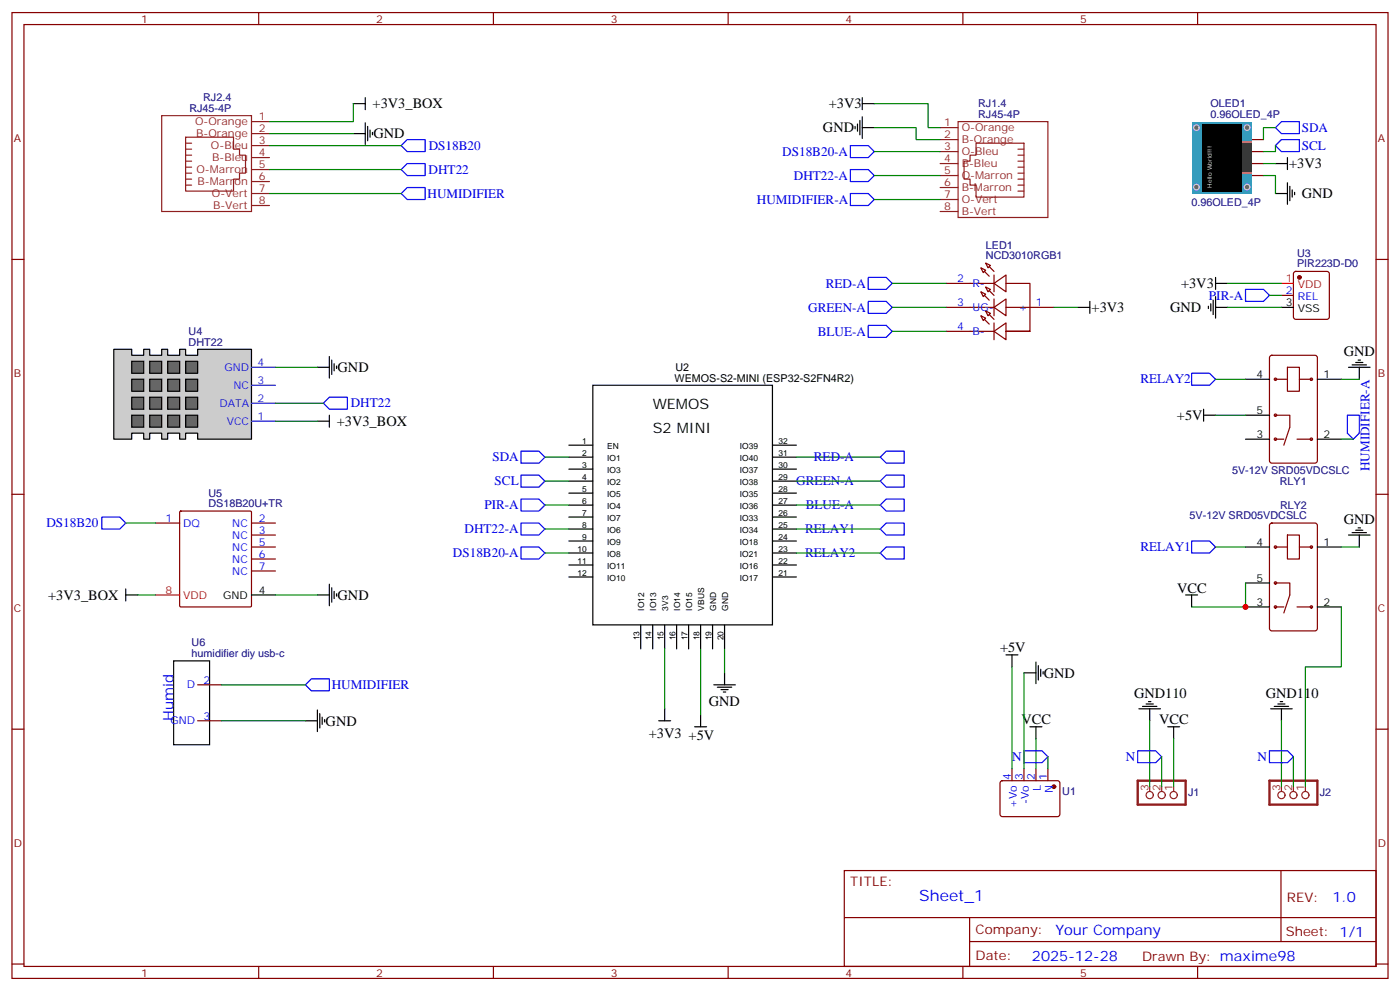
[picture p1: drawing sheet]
<svg xmlns="http://www.w3.org/2000/svg" width="412mm" height="292mm" viewBox="0 0 412 292" stroke-linecap="round" stroke-linejoin="round" font-family="sans-serif">
<g fill="none" stroke="#870000" stroke-width=".35">
<path d="M3.5 3.7h405.4v284.3h-405.4zM7.1 7.2h398.2v277.3h-398.2zM76.2 3.7v3.5M145.3 3.7v3.5M214.5 3.7v3.5M283.6 3.7v3.5M352.8 3.7v3.5M368.7 41.1h3.5M368.7 44.6h3.5M368.7 48.2h3.5M368.7 51.7h3.5M3.5 76.4h3.6"/>
<path d="M405.3 76.4h3.6M3.5 145.5h3.6M405.3 145.5h3.6M3.5 214.7h3.6M405.3 214.7h3.6M248.7 256.3h156.6v28.2h-156.6zM377.3 256.3v20.9M248.7 270.1h156.5M285.6 277.2h119.6M285.6 270.1v14.2M3.5 283.8h3.6M76.2 284.5v3.5"/>
<path d="M145.3 284.5v3.5M214.5 284.5v3.5M283.6 284.5v3.5M352.8 284.5v3.5M405.3 283.8h3.6"/>
</g>
<g fill="none" stroke="#000" stroke-width=".35">
<path d="M174.6 113.4h52.9v70.6h-52.9zM167.6 131.1h7M167.6 134.6h7M167.6 138.1h7M227.5 131.1h7.1M227.5 134.6h7.1M227.5 138.1h7.1M167.6 141.6h7M167.6 152.2h7M167.6 148.7h7M167.6 145.2h7M167.6 155.8h7"/>
<path d="M167.6 159.3h7M227.5 141.6h7.1M227.5 152.2h7.1M227.5 148.7h7.1M227.5 145.2h7.1M227.5 155.8h7.1M227.5 159.3h7.1M167.6 162.8h7M167.6 166.3h7M167.6 169.9h7M227.5 162.8h7.1M227.5 166.3h7.1"/>
<path d="M227.5 169.9h7.1M188.7 184v7M192.3 184v7M195.8 184v7M199.3 184v7M202.8 184v7M206.4 184v7M209.9 184v7M213.4 184v7"/>
</g>
<path d="M351 35.8h17.7v21.2h-17.7z" fill="#39f"/>
<g fill="#666" stroke="#ccc" stroke-width=".35">
<circle cx="367.3" cy="55.1" r=".81"/>
<circle cx="367.3" cy="37.6" r=".81"/>
<circle cx="352.4" cy="55.1" r=".81"/>
<circle cx="352.4" cy="37.6" r=".81"/>
</g>
<path d="M365.8 41.6h2.9v9.6h-2.9z" fill="#fff"/>
<g fill="#fc0">
<path d="M365.8 50.6h2.9v.5h-2.9z"/>
<path d="M365.8 41.7h2.9v.5h-2.9z"/>
</g>
<path d="M365.8 42.2h2.9v8.3h-2.9z" fill="#333"/>
<path d="M354.2 36.5h11.7v19.8h-11.7z" fill="#000"/>
<g fill="none" stroke="#870000" stroke-width=".35">
<path d="M377.5 87h3.5M381.2 80.1l.5-.2h9.2l.5 .2 .2 .5v12.7l-.3 .5-.4 .2h-9.2l-.5-.2-.2-.5v-12.7zM374.2 104.8l.4-.2h12.7l.7 .4 .1 30.6-.5 .7h-13l-.6-.4-.1-30.6zM375.7 111.7h3.5M379.2 108.1h3.6v7.1h-3.6zM382.8 111.7h3.5M386.3 112a.35 .35 0 0 1-.3-.5 .35 .35 0 0 1 .5-.1 .35 .35 0 0 1 0 .6h-.2M375.7 122.2h4.2v3.6l-1.7 5.3M375.7 129.3h2.5M382.1 129.3h4.2M386.3 129.6a.35 .35 0 0 1-.3-.4 .35 .35 0 0 1 .5-.2 .35 .35 0 0 1 0 .6h-.2M374.2 154.2l.4-.2h12.7l.7 .4 .1 30.6-.5 .7h-13l-.6-.4-.1-30.6z"/>
<path d="M379.2 157.5h3.6v7.1h-3.6zM375.7 171.6h4.2v3.6l-1.7 5.2M375.7 161h3.5M375.7 178.7h2.5M382.1 178.7h4.2M382.8 161h3.5M386.3 161.4a.35 .35 0 0 1-.3-.5 .35 .35 0 0 1 .5-.1 .35 .35 0 0 1 0 .5l-.2 .1M386.3 179a.35 .35 0 0 1-.3-.4 .35 .35 0 0 1 .5-.2 .35 .35 0 0 1 0 .6h-.2M294.8 230l.5-.2 16.5 .1 .4 .6-.1 9.5-.6 .4h-16.5l-.4-.7v-9.2zM298.1 226.3v3.5M301.6 226.3v3.5M305.2 226.3v3.5"/>
<path d="M308.7 226.3v3.5"/>
<circle cx="375.7" cy="111.7" r=".35"/>
<circle cx="375.7" cy="122.2" r=".35"/>
<circle cx="375.7" cy="129.3" r=".35"/>
<circle cx="375.7" cy="178.7" r=".35"/>
<circle cx="375.7" cy="171.6" r=".35"/>
<circle cx="375.7" cy="161" r=".35"/>
</g>
<g fill="#870000" stroke="#870000" stroke-width=".35">
<circle cx="310.4" cy="231.6" r=".53"/>
<circle cx="382.8" cy="81.7" r=".53"/>
</g>
<g fill="none" stroke="#000" stroke-width=".35">
<path d="M251.9 37.2v.7M252.6 36.5v2.1M253.3 35.5v4.2M254 30.5h3.5M254 28.8v3.5M254 34.4v6.3M254 37.6h3.5M375.7 57h3.5M375.7 48.2h3.5M379.2 46.4v3.5M379.2 53.8v6.3M379.9 54.9v4.2"/>
<path d="M380.6 55.9v2.1M381.4 56.6v.7M356 90.1v.7M356.7 89.4v2.1M357.4 88.4v4.2M358.1 90.5h3.5M358.1 83.4h3.5M358.1 81.7v3.5M358.1 87.3v6.4M377.5 90.5h3.5M366.9 111.7h7M388.1 111.7h7"/>
<path d="M397.2 108.1h6.4M398.3 107.4h4.2M399.3 106.7h2.2M400 106h.8M400.4 108.1v3.6M354.5 122.2h3.6M354.5 120.5v3.5M366.9 129.3h7M366.9 122.2h7M388.1 129.3h7M397.2 157.5h6.4M398.3 156.8h4.2"/>
<path d="M399.3 156.1h2.2M400 155.4h.8M400.4 157.5v3.5M349.2 175.2h3.6M351 175.2v3.5M366.9 161h7M366.9 178.7h7M366.9 171.6h7M388.1 161h7M388.1 178.7h7M213.4 198.1v3.5M296.3 192.8h3.6"/>
<path d="M298.1 192.8v3.5M301.6 198.1h3.6M305.2 194.9v6.4M305.9 196v4.2M306.6 197v2.1M307.3 197.7v.7M194 212.2h3.6M195.8 208.7v3.5M204.6 214h3.5M206.4 210.4v3.6M210.3 201.6h6.3M211.3 202.3h4.2"/>
<path d="M212.4 203h2.1M213.1 203.7h.7M303.4 214h3.5M305.2 214v3.5M335.5 208.7h6.3M336.5 208h4.3M337.6 207.3h2.1M338.3 206.6h.7M338.7 208.7v3.5M344 214h3.5M345.7 214v3.5M374.3 208.7h6.3"/>
<path d="M375.4 208h4.2M376.4 207.3h2.1M377.1 206.6h.7M377.5 208.7v3.5"/>
</g>
<path d="M335.1 229.8h14.1v7.1h-14.1zM373.9 229.8h14.2v7.1h-14.2z" fill="none" stroke="#8c2424" stroke-width=".71"/>
<g fill="none" stroke="#8c2424" stroke-width=".35">
<path d="M276.9 37.6h5.3M282.2 35.8h26.5v28.2h-26.5zM276.9 41.1h5.3M276.9 44.6h5.3M276.9 48.2h5.3M276.9 51.7h5.3M276.9 55.2h5.3M276.9 58.7h5.3M287.5 42.2h14.1v15.8h-14.1v-3.5h-1.7v-1.8h-1.8v-5.3h1.8v-1.7h1.7zM299.9 43.9h1.7M299.9 45.7h1.7M299.9 47.4h1.7"/>
<path d="M299.9 49.2h1.7M299.9 51h1.7M299.9 52.7h1.7M299.9 54.5h1.7M299.9 56.3h1.7M276.9 62.3h5.3M338.7 231.6v1.4M342.2 231.6v1.4M345.7 231.6v1.4M377.5 231.6v1.4M381 231.6v1.4M384.5 231.6v1.4"/>
<circle cx="338.7" cy="234.1" r="1.06"/>
<circle cx="342.2" cy="234.1" r="1.06"/>
<circle cx="345.7" cy="234.1" r="1.06"/>
<circle cx="377.5" cy="234.1" r="1.06"/>
<circle cx="381" cy="234.1" r="1.06"/>
<circle cx="384.5" cy="234.1" r="1.06"/>
</g>
<g fill="none" stroke="#008700" stroke-width=".35">
<path d="M257.5 30.5h15.9v7.1h3.5M257.5 37.6h12.4v3.5h7M375.7 37.6h-3.5v3.5M257.5 58.7h19.4M372.2 51.7h3.5v5.3M372.2 48.2h3.5M375.7 42.9v1.7h-3.5M361.6 83.4h15.9M361.6 90.5h15.9M373.9 87h3.6M358.1 111.7h8.8M395.1 111.7h5.3"/>
<path d="M160.5 134.6h7.1M358.1 122.2h8.8M395.1 129.3h3.5M160.5 141.6h7.1M160.5 148.7h7.1M234.6 155.8h24.7M234.6 162.8h24.7M358.1 161h8.8M366.9 171.6v7.1h-15.9M395.1 178.7v17.6h-10.6v35.3M395.1 161h5.3M195.8 191v17.7"/>
<path d="M206.4 191v19.4M213.4 191v7.1M298.1 196.3v30M301.6 198.1v28.2M305.2 217.5v8.8M338.7 212.2v19.4M345.7 217.5v14.1M377.5 212.2v19.4M308.7 222.8v3.5M342.2 222.8v8.8M381 222.8v8.8"/>
</g>
<g fill="none" stroke="#00f" stroke-width=".35">
<path d="M377.5 35.8h5.3v3.5h-5.3l-1.8-1.7zM250.5 57h5.3l1.7 1.7-1.7 1.8h-5.3zM377.5 41.1h5.3v3.5h-5.3l-1.8-1.7zM366.9 85.2h5.3l1.7 1.8-1.7 1.7h-5.3zM351 109.9h5.3l1.8 1.8-1.8 1.7h-5.3zM153.5 132.8h5.2l1.8 1.8-1.8 1.7h-5.2zM153.5 139.9h5.2l1.8 1.7-1.8 1.8h-5.2zM396.9 122.2h3.5v5.3l-1.8 1.8-1.7-1.8zM153.5 146.9h5.2l1.8 1.8-1.8 1.8h-5.2zM261.1 154h5.2v3.5h-5.2l-1.8-1.7zM351 159.3h5.3l1.8 1.7-1.8 1.8h-5.3zM259.3 162.8l1.8-1.8h5.2v3.6h-5.2z"/>
<path d="M301.6 221h5.3l1.8 1.8-1.8 1.7h-5.3zM335.1 221h5.3l1.8 1.8-1.8 1.7h-5.3zM373.9 221h5.3l1.8 1.8-1.8 1.7h-5.3z"/>
</g>
<path d="M377.5 83.4h3.5" fill="none" stroke="#f00" stroke-width=".35"/>
<path d="M33.5 102.8h5.3v1.8h3.5v-1.8h1.8v1.8h3.5v-1.8h1.8v1.8h3.5v-1.8h1.8v1.8h3.5v-1.8h15.9v26.5h-15.9v-1.8h-3.5v1.8h-1.8v-1.8h-3.5v1.8h-1.8v-1.8h-3.5v1.8h-1.8v-1.8h-3.5v1.8h-5.3z" fill="#ccc" stroke="#000" stroke-width=".35"/>
<g fill="#666" stroke="#000" stroke-width=".35">
<path d="M38.8 122.2h3.5v3.6h-3.5z"/>
<path d="M38.8 116.9h3.5v3.6h-3.5z"/>
<path d="M38.8 111.7h3.5v3.5h-3.5z"/>
<path d="M44.1 122.2h3.5v3.6h-3.5z"/>
<path d="M44.1 116.9h3.5v3.6h-3.5z"/>
<path d="M44.1 111.7h3.5v3.5h-3.5z"/>
<path d="M49.4 122.2h3.5v3.6h-3.5z"/>
<path d="M49.4 116.9h3.5v3.6h-3.5z"/>
<path d="M49.4 111.7h3.5v3.5h-3.5z"/>
<path d="M54.7 122.2h3.5v3.6h-3.5z"/>
<path d="M54.7 116.9h3.5v3.6h-3.5z"/>
<path d="M54.7 111.7h3.5v3.5h-3.5z"/>
<path d="M38.8 106.4h3.5v3.5h-3.5z"/>
<path d="M44.1 106.4h3.5v3.5h-3.5z"/>
<path d="M49.4 106.4h3.5v3.5h-3.5z"/>
<path d="M54.7 106.4h3.5v3.5h-3.5z"/>
</g>
<path d="M74.1 118.7h7M74.1 113.4h7M74.1 108.1h7M74.1 124h7" fill="none" stroke="#30c" stroke-width=".35"/>
<g fill="none" stroke="#870000" stroke-width=".35">
<path d="M288.9 78.8l1.4 .8-.7 .7zM290.3 77.4l1.4 .7-.7 .7zM278.7 97.5h14.1M278.7 90.5h14.1M278.7 83.4h14.1M288.9 93l1.4 .7-.7 .7zM288.9 85.9l1.4 .7-.7 .7zM290.3 91.5l1.4 .8-.7 .7zM290.3 84.5l1.4 .7-.7 .7zM292.8 97.5l3.5-2.4v4.9zM292.8 90.5l3.5-2.5v5zM292.8 83.4l3.5-2.4v4.9z"/>
<path d="M292.8 81v4.9M292.8 88v5M292.8 95.1v4.9M296.3 83.4h7.1v14.1h-7.1h7.1M296.3 90.5h14.1M45.9 154h7M53 150.6l.3-.1h20.4l.3 .1 .1 27.7-.2 .3-20.6 .1-.3-.2zM74.1 154h7M74.1 157.5h7M74.1 161h7M74.1 164.6h7M74.1 168.1h7"/>
<path d="M58.2 212.2h7.1M58.2 201.6h7.1"/>
</g>
<g fill="none" stroke="#000" stroke-width=".35">
<path d="M104.1 39.3h3.5M104.1 30.5h3.5M107.6 28.8v3.5M107.6 36.2v6.3M108.3 37.2v4.3M109 38.3v2.1M109.7 39v.7M317.5 90.5h3.5M321 88.7v3.6M93.5 108.1h3.5M97 105v6.3M97.7 106v4.2"/>
<path d="M98.4 107.1v2.1M99.1 107.8v.7M93.5 124h3.5M97 122.2v3.6M37 175.2h3.6M37 173.4v3.5M74.1 175.2h7M93.5 175.2h3.5M97 172v6.3M97.7 173v4.3M98.4 174.1v2.1M99.1 174.8v.7"/>
<path d="M51.2 194.6h10.5v24.7h-10.5zM90 212.2h3.5M93.5 209v6.4M94.2 210.1v4.2M94.9 211.1v2.2M95.6 211.8v.7"/>
</g>
<path d="M45.9 175.2h7" fill="none" stroke="#f00" stroke-width=".35"/>
<g fill="none" stroke="#8c2424" stroke-width=".35">
<path d="M47.6 34h26.5v28.3h-26.5zM74.1 35.8h5.3M74.1 39.3h5.3M54.7 42.2h1.7M54.7 43.9h1.7M54.7 45.7h1.7M54.7 47.4h1.7M54.7 49.2h1.7M54.7 51h1.7M54.7 52.7h1.7M54.7 54.5h1.7M54.7 40.4h14.1v3.5h1.8v1.8h1.7v5.3h-1.7v1.7h-1.8v3.6h-14.1z"/>
<path d="M74.1 42.9h5.3M74.1 46.4h5.3M74.1 49.9h5.3M74.1 53.4h5.3M74.1 57h5.3M74.1 60.5h5.3"/>
</g>
<g fill="none" stroke="#008700" stroke-width=".35">
<path d="M79.4 39.3h24.7M104.1 30.5v5.3h-24.7M79.4 57h38.8M79.4 42.9h38.8M79.4 49.9h38.8M257.5 51.7h19.4M257.5 44.6h19.4M262.8 90.5h15.9M262.8 83.4h15.9M262.8 97.5h15.9M310.4 90.5h7.1M81.1 108.1h12.4"/>
<path d="M81.1 118.7h14.1M81.1 124h12.4M234.6 134.6h24.7M37 154h8.9M160.5 155.8h7.1M234.6 141.6h24.7M234.6 148.7h24.7M40.6 175.2h5.3M81.1 175.2h12.4M160.5 162.8h7.1M65.3 201.6h24.7M65.3 212.2h24.7"/>
</g>
<g fill="none" stroke="#00f" stroke-width=".35">
<path d="M119.9 55.2h5.3v3.5h-5.3l-1.7-1.7zM119.9 41.1h5.3v3.5h-5.3l-1.7-1.7zM119.9 48.2h5.3v3.5h-5.3l-1.7-1.8zM250.5 49.9h5.3l1.7 1.8-1.7 1.7h-5.3zM250.5 42.9h5.3l1.7 1.7-1.7 1.8h-5.3zM255.8 81.7h5.3l1.7 1.7-1.7 1.8h-5.3zM255.8 88.7h5.3l1.7 1.8-1.7 1.8h-5.3zM255.8 95.8h5.3l1.7 1.7-1.7 1.8h-5.3zM95.2 118.7l1.8-1.8h5.3v3.6h-5.3zM261.1 132.8h5.2v3.5h-5.2l-1.8-1.7zM261.1 139.9h5.2v3.5h-5.2l-1.8-1.8zM30 152.2h5.3l1.7 1.8-1.7 1.8h-5.3z"/>
<path d="M153.5 154h5.2l1.8 1.8-1.8 1.7h-5.2zM261.1 146.9h5.2v3.6h-5.2l-1.8-1.8zM153.5 161h5.2l1.8 1.8-1.8 1.8h-5.2zM91.7 199.8h5.3v3.6h-5.3l-1.7-1.8z"/>
</g>
<g fill="#870000" stroke="#870000" stroke-width=".35">
<path d="M291.4 92.6l1.4 1.4z"/>
<path d="M290 94l1.4 1.4z"/>
<path d="M291.4 85.5l1.4 1.5z"/>
<path d="M290 87l1.4 1.4z"/>
<path d="M291.4 78.5l1.4 1.4z"/>
<path d="M290 79.9l1.4 1.4z"/>
</g>
<circle cx="366.9" cy="178.7" r=".88" fill="#c00"/>
<text font-size="4.6" fill="#00f" x="270.8" y="265.3">Sheet_1</text>
<g font-size="4.2">
<text x="109.8" y="31.9">+3V3_BOX</text>
<text x="244.1" y="31.9">+3V3</text>
<text x="110" y="40.7">GND</text>
<text x="242.4" y="39">GND</text>
<text x="379.8" y="49.6">+3V3</text>
<text x="383.5" y="58.4">GND</text>
<text x="347.9" y="84.8">+3V3</text>
<text x="321.6" y="91.9">+3V3</text>
<text x="344.7" y="91.9">GND</text>
<text x="395.8" y="105">GND</text>
<text x="99.5" y="109.5">GND</text>
<text x="99.2" y="125.4">+3V3_BOX</text>
<text x="192.3" y="120.5">WEMOS</text>
<text x="346.7" y="123.6">+5V</text>
<text x="192.3" y="127.5">S2 MINI</text>
<text x="395.8" y="154.3">GND</text>
<text x="14.2" y="176.6">+3V3_BOX</text>
<text x="99.5" y="176.6">GND</text>
<text x="346.8" y="174.4">VCC</text>
<text x="294.6" y="192.1">+5V</text>
<text x="307.4" y="199.5">GND</text>
<text x="208.8" y="207.8">GND</text>
<text x="334.1" y="205.5">GND110</text>
<text x="372.9" y="205.5">GND110</text>
<text x="95.9" y="213.6">GND</text>
<text x="300.9" y="213.3">VCC</text>
<text x="341.5" y="213.3">VCC</text>
<text x="191.1" y="217.1">+3V3 +5V</text>
</g>
<g font-size="4.2" fill="#00f">
<text x="359.5" y="42.2">SDA</text>
<text x="358.8" y="52.7">GND</text>
<text x="51.2" y="212.2" transform="rotate(-90 51.2 212.2)">Humid</text>
<text x="392.5" y="265.6">1.0</text>
<text x="310.9" y="275.1">Your Company</text>
<text x="304" y="282.9">2025-12-28</text>
</g>
<g font-size="3.9" fill="#00f">
<text x="383.5" y="38.8">SDA</text>
<text x="126.3" y="44.1">DS18B20</text>
<text x="230.4" y="45.8">DS18B20-A</text>
<text x="383.5" y="44.1">SCL</text>
<text x="126.3" y="51.2">DHT22</text>
<text x="233.9" y="52.9">DHT22-A</text>
<text x="125.9" y="58.2">HUMIDIFIER</text>
<text x="223" y="59.9">HUMIDIFIER-A</text>
<text x="243.3" y="84.7">RED-A</text>
<text x="356.1" y="88.2">PIR-A</text>
<text x="238.1" y="91.8">GREEN-A</text>
<text x="240.9" y="98.8">BLUE-A</text>
<text x="335.9" y="112.9">RELAY2</text>
<text x="103.3" y="119.9">DHT22</text>
<text x="145" y="135.8">SDA</text>
<text x="239.7" y="135.9">RED-A</text>
<text x="145.7" y="142.9">SCL</text>
<text x="234.6" y="142.9">GREEN-A</text>
<text x="403.4" y="138.7" transform="rotate(-90 403.4 138.7)">HUMIDIFIER-A</text>
<text x="142.7" y="150">PIR-A</text>
<text x="237.4" y="150">BLUE-A</text>
<text x="13.7" y="155.2">DS18B20</text>
<text x="136.8" y="157">DHT22-A</text>
<text x="237.1" y="157">RELAY1</text>
<text x="133.4" y="164">DS18B20-A</text>
<text x="237.1" y="164">RELAY2</text>
<text x="335.9" y="162.3">RELAY1</text>
<text x="97.7" y="202.8">HUMIDIFIER</text>
<text x="298.1" y="224">N</text>
<text x="331.6" y="224">N</text>
<text x="370.4" y="224">N</text>
</g>
<g font-size="3.9" fill="#800">
<text x="250.5" y="260.9">TITLE:</text>
<text x="379.1" y="265.6">REV:</text>
<text x="287.4" y="275.1">Company:</text>
<text x="378.7" y="275.7">Sheet: 1/1</text>
<text x="287.4" y="282.8">Date:</text>
<text x="336.4" y="282.8">Drawn By: maxime98</text>
</g>
<g font-size="3.2" fill="#800">
<text x="41.6" y="6.7">1</text>
<text x="110.8" y="6.7">2</text>
<text x="179.9" y="6.7">3</text>
<text x="249.1" y="6.7">4</text>
<text x="318.2" y="6.7">5</text>
<text x="4.1" y="41.8">A</text>
<text x="405.9" y="41.8">A</text>
<text x="4.1" y="110.9">B</text>
<text x="405.9" y="110.9">B</text>
<text x="4.1" y="180.1">C</text>
<text x="405.9" y="180.1">C</text>
<text x="4.1" y="249.2">D</text>
<text x="405.9" y="249.2">D</text>
<text x="41.6" y="287.5">1</text>
<text x="110.8" y="287.5">2</text>
<text x="179.9" y="287.5">3</text>
<text x="249.1" y="287.5">4</text>
<text x="318.2" y="287.5">5</text>
</g>
<g font-size="3.2" fill="#000080">
<text x="59.9" y="29.8">RJ2.4</text>
<text x="55.8" y="33">RJ45-4P</text>
<text x="288.2" y="34.7">RJ45-4P</text>
<text x="288.2" y="31.6">RJ1.4</text>
<text x="356.6" y="34.7">0.96OLED_4P</text>
<text x="356.6" y="31.6">OLED1</text>
<text x="351" y="60.5">0.96OLED_4P</text>
<text x="290.4" y="76.4">NCD3010RGB1</text>
<text x="290.4" y="73.4">LED1</text>
<text x="382.1" y="75.5">U3</text>
<text x="382.1" y="78.7">PIR223D-D0</text>
<text x="55.6" y="101.8">DHT22</text>
<text x="55.6" y="98.6">U4</text>
<text x="362.9" y="139.4">5V-12V SRD05VDCSLC</text>
<text x="377" y="142.8">RLY1</text>
<text x="61.4" y="149.4">DS18B20U+TR</text>
<text x="61.4" y="146.2">U5</text>
<text x="377.1" y="149.8">RLY2</text>
<text x="350.4" y="152.9">5V-12V SRD05VDCSLC</text>
<text x="56.5" y="190.3">U6</text>
<text x="56.5" y="193.5">humidifier diy usb-c</text>
<text x="312.9" y="234.2">U1</text>
<text x="350" y="234.5">J1</text>
<text x="388.8" y="234.5">J2</text>
</g>
<g font-size="3.2" fill="#8d2323">
<text x="76.2" y="35.5">1</text>
<text x="57.5" y="36.9">O-Orange</text>
<text x="57.8" y="40.4">B-Orange</text>
<text x="76.2" y="39">2</text>
<text x="278.1" y="37.2">1</text>
<text x="278.1" y="40.7">2</text>
<text x="283.3" y="38.6">O-Orange</text>
<text x="62.1" y="43.9">O-Bleu</text>
<text x="62.5" y="47.4">B-Bleu</text>
<text x="76.2" y="42.5">3</text>
<text x="76.2" y="46">4</text>
<text x="278.1" y="44.3">3</text>
<text x="278.1" y="47.8">4</text>
<text x="283.3" y="42.2">B-Orange</text>
<text x="283.3" y="45.7">O-Bleu</text>
<text x="57.9" y="51">O-Marron</text>
<text x="76.2" y="49.6">5</text>
<text x="76.2" y="53.1">6</text>
<text x="278.1" y="51.3">5</text>
<text x="283.3" y="49.2">B-Bleu</text>
<text x="283.3" y="52.7">O-Marron</text>
<text x="58.2" y="54.5">B-Marron</text>
<text x="62.4" y="58">O-Vert</text>
<text x="76.2" y="56.6">7</text>
<text x="278.1" y="54.9">6</text>
<text x="278.1" y="58.4">7</text>
<text x="283.3" y="56.3">B-Marron</text>
<text x="283.3" y="59.8">O-Vert</text>
<text x="62.7" y="61.6">B-Vert</text>
<text x="76.2" y="60.1">8</text>
<text x="278.1" y="61.9">8</text>
<text x="283.3" y="63.3">B-Vert</text>
<text x="338.3" y="233" transform="rotate(-90 338.3 233)">3</text>
<text x="341.8" y="233" transform="rotate(-90 341.8 233)">2</text>
<text x="345.4" y="233" transform="rotate(-90 345.4 233)">1</text>
<text x="377.1" y="233" transform="rotate(-90 377.1 233)">3</text>
<text x="380.6" y="233" transform="rotate(-90 380.6 233)">2</text>
<text x="384.2" y="233" transform="rotate(-90 384.2 233)">1</text>
</g>
<g font-size="3.2" fill="#00f">
<text x="282" y="83.1">2</text>
<text x="286.5" y="84.5">R-</text>
<text x="378.8" y="86.6">2</text>
<text x="382.3" y="88.4">REL</text>
<text x="282" y="90.1">3</text>
<text x="286.5" y="91.5">UG-</text>
<text x="300.1" y="91.5">+</text>
<text x="305.2" y="90.1">1</text>
<text x="282" y="97.2">4</text>
<text x="286.5" y="98.6">B-</text>
<text x="48.8" y="153.6">1</text>
<text x="54" y="155">DQ</text>
<text x="68.4" y="155">NC</text>
<text x="76.2" y="153.6">2</text>
<text x="68.4" y="158.6">NC</text>
<text x="76.2" y="157.2">3</text>
<text x="76.2" y="160.7">5</text>
<text x="68.4" y="162.1">NC</text>
<text x="68.4" y="165.6">NC</text>
<text x="76.2" y="164.2">6</text>
<text x="76.2" y="167.7">7</text>
<text x="68.4" y="169.2">NC</text>
<text x="55.1" y="202.7">D</text>
<text x="60" y="201.3">2</text>
<text x="50.2" y="213.3">GND</text>
<text x="60" y="211.8">3</text>
<text x="297.7" y="229.7" transform="rotate(-90 297.7 229.7)">4</text>
<text x="301.3" y="229.7" transform="rotate(-90 301.3 229.7)">3</text>
<text x="304.8" y="229.7" transform="rotate(-90 304.8 229.7)">2</text>
<text x="306.6" y="232.9" transform="rotate(-90 306.6 232.9)">L</text>
<text x="308.3" y="229.7" transform="rotate(-90 308.3 229.7)">1</text>
<text x="310.1" y="233.5" transform="rotate(-90 310.1 233.5)">N</text>
<text x="299.5" y="237.8" transform="rotate(-90 299.5 237.8)">+Vo</text>
<text x="303" y="236.7" transform="rotate(-90 303 236.7)">-Vo</text>
</g>
<g font-size="3.2" fill="#f00">
<text x="378.8" y="83.1">1</text>
<text x="382.3" y="84.8">VDD</text>
<text x="48.8" y="174.8">8</text>
<text x="54" y="176.2">VDD</text>
</g>
<g font-size="3.2">
<text x="378.8" y="90.1">3</text>
<text x="382.3" y="91.9">VSS</text>
<text x="198.7" y="112.4">WEMOS-S2-MINI (ESP32-S2FN4R2)</text>
<text x="198.9" y="109.1">U2</text>
<text x="370.2" y="111.3">4</text>
<text x="389.8" y="111.3">1</text>
<text x="370.2" y="121.9">5</text>
<text x="370.2" y="128.9">3</text>
<text x="389.8" y="128.9">2</text>
<text x="370.2" y="160.7">4</text>
<text x="389.8" y="160.7">1</text>
<text x="370.2" y="171.3">5</text>
<text x="65.7" y="176.2">GND</text>
<text x="76.2" y="174.8">4</text>
<text x="370.2" y="178.3">3</text>
<text x="389.8" y="178.3">2</text>
</g>
<g font-size="3.2" fill="#30c">
<text x="75.8" y="107.8">4</text>
<text x="66.1" y="109.2">GND</text>
<text x="75.8" y="113.1">3</text>
<text x="64.6" y="119.8">DATA</text>
<text x="68.8" y="114.5">NC</text>
<text x="75.8" y="118.4">2</text>
<text x="66.8" y="125.1">VCC</text>
<text x="75.8" y="123.6">1</text>
</g>
<g font-size="2.5">
<text x="171.5" y="130.7">1</text>
<text x="229.3" y="130.7">32</text>
<text x="171.5" y="134.2">2</text>
<text x="171.5" y="137.8">3</text>
<text x="178.9" y="132.1">EN</text>
<text x="178.9" y="135.6">IO1</text>
<text x="218" y="135.6">IO40</text>
<text x="218" y="132.1">IO39</text>
<text x="229.3" y="137.8">30</text>
<text x="229.3" y="134.2">31</text>
<text x="171.5" y="141.3">4</text>
<text x="178.9" y="139.2">IO3</text>
<text x="178.9" y="142.7">IO2</text>
<text x="218" y="142.7">IO38</text>
<text x="218" y="139.2">IO37</text>
<text x="229.3" y="141.3">29</text>
<text x="171.5" y="148.3">6</text>
<text x="171.5" y="144.8">5</text>
<text x="178.9" y="149.8">IO4</text>
<text x="178.9" y="146.2">IO5</text>
<text x="218" y="149.8">IO36</text>
<text x="218" y="146.2">IO35</text>
<text x="229.3" y="148.3">27</text>
<text x="229.3" y="144.8">28</text>
<text x="171.5" y="151.9">7</text>
<text x="171.5" y="155.4">8</text>
<text x="178.9" y="153.3">IO7</text>
<text x="218" y="153.3">IO33</text>
<text x="229.3" y="155.4">25</text>
<text x="229.3" y="151.9">26</text>
<text x="171.5" y="158.9">9</text>
<text x="178.9" y="156.8">IO6</text>
<text x="178.9" y="160.3">IO9</text>
<text x="218" y="160.3">IO18</text>
<text x="218" y="156.8">IO34</text>
<text x="229.3" y="158.9">24</text>
<text x="170.1" y="162.5">10</text>
<text x="170.1" y="166">11</text>
<text x="178.9" y="163.9">IO8</text>
<text x="178.9" y="167.4">IO11</text>
<text x="218" y="167.4">IO16</text>
<text x="218" y="163.9">IO21</text>
<text x="229.3" y="166">22</text>
<text x="229.3" y="162.5">23</text>
<text x="170.1" y="169.5">12</text>
<text x="178.9" y="170.9">IO10</text>
<text x="218" y="170.9">IO17</text>
<text x="229.3" y="169.5">21</text>
<text x="189.8" y="179.7" transform="rotate(-90 189.8 179.7)">IO12</text>
<text x="193.3" y="179.7" transform="rotate(-90 193.3 179.7)">IO13</text>
<text x="196.8" y="179.7" transform="rotate(-90 196.8 179.7)">3V3</text>
<text x="200.4" y="179.7" transform="rotate(-90 200.4 179.7)">IO14</text>
<text x="203.9" y="179.7" transform="rotate(-90 203.9 179.7)">IO15</text>
<text x="207.4" y="179.7" transform="rotate(-90 207.4 179.7)">VBUS</text>
<text x="211" y="179.7" transform="rotate(-90 211 179.7)">GND</text>
<text x="214.5" y="179.7" transform="rotate(-90 214.5 179.7)">GND</text>
<text x="188.4" y="188.5" transform="rotate(-90 188.4 188.5)">13</text>
<text x="191.9" y="188.5" transform="rotate(-90 191.9 188.5)">14</text>
<text x="195.4" y="188.5" transform="rotate(-90 195.4 188.5)">15</text>
<text x="199" y="188.5" transform="rotate(-90 199 188.5)">16</text>
<text x="202.5" y="188.5" transform="rotate(-90 202.5 188.5)">17</text>
<text x="206" y="188.5" transform="rotate(-90 206 188.5)">18</text>
<text x="209.5" y="188.5" transform="rotate(-90 209.5 188.5)">19</text>
<text x="213.1" y="188.5" transform="rotate(-90 213.1 188.5)">20</text>
</g>
<text font-size="1.8" fill="#fff" x="357" y="55.2" transform="rotate(-90 357 55.2)">Hello World!!!</text>
</svg>
